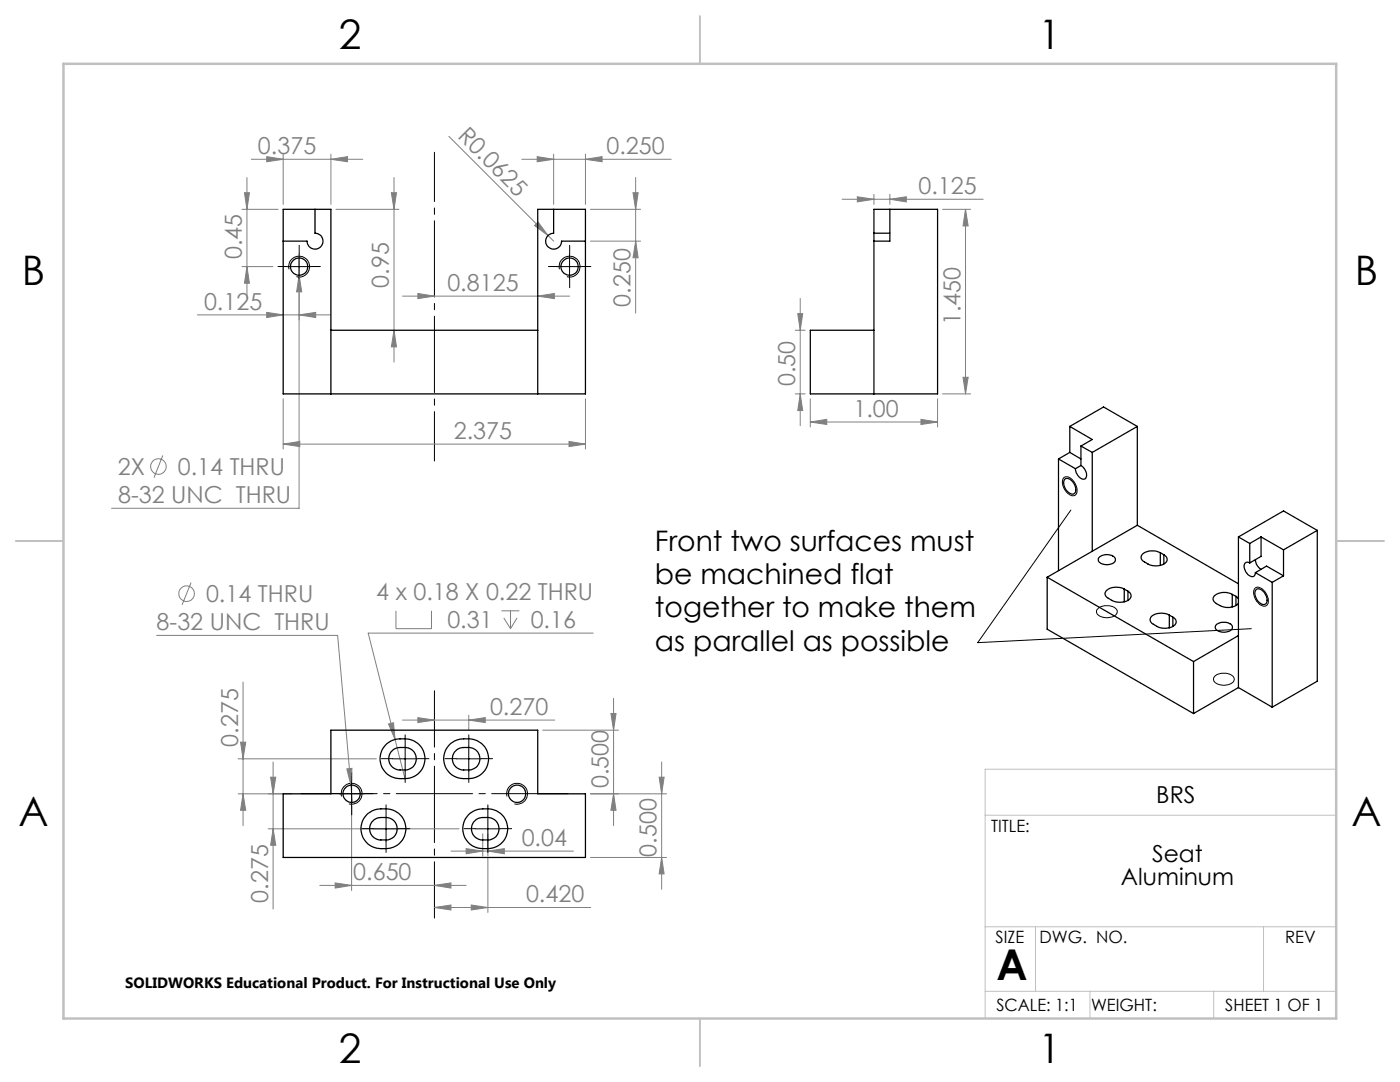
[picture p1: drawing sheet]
<svg xmlns="http://www.w3.org/2000/svg" width="279mm" height="216mm" viewBox="0 0 279 216" stroke-linecap="round" stroke-linejoin="round" font-family="sans-serif">
<g fill="none" stroke="#808080" stroke-width=".2">
<path d="M48.8 38.5h1l-.5 3.3zM49.3 35.4v24.1M50.2 31.8h22.2M53.2 31.3l3.3 .5-3.3 .5zM56.5 30.8v10M66 31.8l3.4-.5v1zM66 30.8v10M78.1 38.5h1l-.5 3.3zM78.6 35.4v36.8M89.6 27.2l20.9 20.9M104.1 31.8h29.8M107.2 31.3l3.3 .5-3.3 .5z"/>
<path d="M110.5 30.8v10M116.8 31.8l3.4-.5v1zM116.8 30.8v10M126.3 38.5h1.1l-.5 3.3zM126.9 35.4v27.1M168.1 39.8h28.1M171.1 39.3l3.3 .5-3.3 .5zM174.4 38.8v2M177.6 39.8l3.3-.5v1zM177.6 38.8v2M48.3 53.2h6.2M48.3 41.8h7.2"/>
<path d="M49.3 53.2l.5 3.3h-1zM59.7 54.9l.5 3.3h-1zM59.7 51.5v49.9h-37.4M67 41.8h12.6M80.3 59.1h33.4M83.4 58.6l3.3 .5-3.3 .5zM106.7 45l.7-.7 2 2.7zM107.3 59.1l3.3-.5v1zM117.8 41.8h10M117.8 48.1h10M126.9 48.1l.5 3.3h-1.1zM159.7 59.5v25.4"/>
<path d="M188.1 41.8h5.6M192.7 41.8v36.8M192.7 41.8l.5 3.3h-1zM39.4 62.8h26.6M53.2 62.3l3.3 .5-3.3 .6zM56.5 79.6v10M59.7 62.8l3.3-.5v1.1zM78.6 65.9l.5 3.3h-1zM116.8 79.6v10M158.7 78.6h2M158.7 65.9h2M159.2 62.6h1l-.5 3.3z"/>
<path d="M159.7 78.6l.5 3.3h-1zM161.7 79.6v5.6M187.1 79.6v5.6M188.1 78.6h5.6M192.2 75.3h1l-.5 3.3zM32.5 90.9l-1.8 4.4M56.5 88.6l3.3-.5v1zM56.5 88.6h60.3M113.6 88.1l3.2 .5-3.2 .5zM161.7 84.2l3.3-.5v1zM161.7 84.2h25.4M183.8 83.7l3.3 .5-3.3 .5z"/>
<path d="M38.1 116.2l-1.8 4.5M31.3 126.8h36.1l2.6 29.9M48.5 136.1v28.6M79 121.9v3.5h7.1v-3.5M100.1 121.9h3.5M100.5 123.3l1.4 2.1M101.9 121.9v3.5M103.2 123.3l-1.3 2.1M118.4 126.3h-44.9l7.3 29M122.4 139.3v25.4M47.5 158.4h10.8M47.5 151.4h27.6"/>
<path d="M48 148.1h1l-.5 3.3zM48.5 158.4l.5 3.3h-1zM54 155.1h1l-.5 3.3zM54.5 152v29.4M69.2 153.4l1-.1-.2 3.4zM70 156.7l.3 3.4M70.2 159.4v18.3M77.5 144.5l1-.3 .3 3.4zM80.3 143.7h30.4M83.4 143.2l3.3 .5-3.3 .5zM93.6 143.7l3.2-.5v1zM93.6 142.7v3"/>
<path d="M108.3 145.7h15.1M117.8 158.4h15.2M121.9 142.4h1l-.5 3.3zM122.4 158.4l.5 3.3h-1zM131.6 155.1h.9l-.5 3.3zM132 152v25.4M53.5 165.4h38.1M54.5 165.4l.5 3.3h-1zM63.8 176.7h29.2M66.9 176.2l3.3 .5-3.3 .5zM86.7 176.7l3.3-.5v1zM90 169.8h24.4"/>
<path d="M93 169.3l3.3 .5-3.3 .6zM96.3 166.4v4.4M97.4 171.1v11M97.4 169.8l3.2-.5v1.1zM97.4 166.4v4.4M117.8 171.1h15.2M132 171.1l.5 3.3h-.9zM86.7 181.1l3.3-.5v1zM86.7 181.1h31.2M94.1 180.6l3.3 .5-3.3 .5z"/>
<circle cx="31.6" cy="93.1" r="1.55"/>
<circle cx="37.3" cy="118.5" r="1.55"/>
</g>
<g fill="none" stroke="#000" stroke-width=".2">
<path d="M57.2 53.2h5M57.7 53.7a2.09 2.09 0 0 1 1.8-2.6 2.09 2.09 0 0 1 2.3 2.3 2.09 2.09 0 0 1-2.6 1.8M59.7 50.7v5M111.2 53.2h5M111.7 53.7a2.09 2.09 0 0 1 1.8-2.6 2.09 2.09 0 0 1 2.3 2.3 2.09 2.09 0 0 1-2.7 1.8M113.7 50.7v5M212.3 95.3a1.68 1.68 0 0 1 2.2 1.1 1.9 1.9 0 0 1 0 2.4 2.15 2.15 0 0 1-2.3-1.7l-.2-1.1zM213.7 101.8l-18.6 26.4 54.6-2.8M250.4 117.4a1.44 1.44 0 0 1 2.1 .7 2.19 2.19 0 0 1 .3 2.7 1.64 1.64 0 0 1-2.1-1l-.5-1.4zM219.3 121.3a2.78 2.78 0 0 1 3.7 .5 1.41 1.41 0 0 1-1.7 1.4 2 2 0 0 1-2.5-1.1l.1-.4zM242.5 134.9a2.72 2.72 0 0 1 3.8 .4v.1a1.33 1.33 0 0 1-1.4 1.3 2.27 2.27 0 0 1-2.7-1.1l.1-.4zM67.7 158.4h5"/>
<path d="M68.2 158.9a2.09 2.09 0 0 1 1.8-2.6 2.09 2.09 0 0 1 2.3 2.3 2.09 2.09 0 0 1-2.7 1.8M70.2 155.9v5M78.4 151.4h4.9M80.9 148.9v5M91.1 151.4h4.9M93.6 148.9v5M101.2 158.9a2.09 2.09 0 0 1 1.8-2.6 2.09 2.09 0 0 1 2.3 2.3 2.09 2.09 0 0 1-2.6 1.8M74.5 165.4h5M77 162.9v5M94.9 165.4h4.9M97.4 162.9v5"/>
</g>
<path d="M86.7 137.8v45.4" fill="none" stroke="#000" stroke-width=".2" stroke-dasharray="15.2 1.3 1.3 1.3" stroke-dashoffset="4"/>
<path d="M114.1 158.4h-54.8" fill="none" stroke="#000" stroke-width=".2" stroke-dasharray="15.2 1.3 1.3 1.3" stroke-dashoffset="-.7"/>
<path d="M86.7 92v-61.6" fill="none" stroke="#000" stroke-width=".2" stroke-dasharray="15.2 1.3 1.3 1.3" stroke-dashoffset="5.4"/>
<path d="M266.7 153.5h-70.1v49.7M196.6 162.7h70.1M196.6 197.8h70.1M196.6 184.9h70.1M206.7 184.9v12.9M217.5 197.8v5.4M242.2 197.8v5.4M252.2 184.9v12.9" fill="none" stroke="#c0c0c0" stroke-width=".2"/>
<path d="M139.7 3.2v9.5M3.1 107.9h9.6M266.7 107.9h9.5M139.7 203.2v9.6" fill="none" stroke="#c0c0c0" stroke-width=".25"/>
<path d="M12.7 12.7h254v190.5h-254z" fill="none" stroke="#c0c0c0" stroke-width=".5"/>
<g fill="none" stroke="#000" stroke-width=".2" stroke-dasharray="15.2 1.3 1.3 1.3">
<path d="M57.2 53.2h-1.7M59.7 50.7v-1.7M59.7 55.7v1.7M62.2 53.2h1.7M111.2 53.2h-1.7M113.7 50.7v-1.7M113.7 55.7v1.7M116.2 53.2h1.7M67.7 158.4h-1.7M70.2 155.9v-1.8M72.7 158.4h1.7M78.4 151.4h-2.3"/>
<path d="M80.9 148.9v-2.3M80.9 153.9v2.2M83.4 151.4h2.2M91.1 151.4h-2.3M93.6 148.9v-2.3M93.6 153.9v2.2M96.1 151.4h2.2M70.2 160.9v1.7M74.5 165.4h-2.2M77 162.9v-2.3M77 167.9v2.2M79.5 165.4h2.3"/>
<path d="M94.9 165.4h-2.3M97.4 162.9v-2.3M97.4 167.9v2.2M99.9 165.4h2.2"/>
</g>
<g fill="#808080">
<path d="M106.7 45l.7-.7 2 2.7z"/>
<path d="M177.6 39.8l3.3-.5v1zM171.1 39.3l3.3 .5-3.3 .5z"/>
<path d="M66 31.8l3.4-.5v1zM53.2 31.3l3.3 .5-3.3 .5zM59.7 62.8l3.3-.5v1.1zM53.2 62.3l3.3 .5-3.3 .6zM93.6 143.7l3.2-.5v1zM83.4 143.2l3.3 .5-3.3 .5zM97.4 169.8l3.2-.5v1.1zM93 169.3l3.3 .5-3.3 .6z"/>
<path d="M83.4 58.6l3.3 .5-3.3 .5zM107.3 59.1l3.3-.5v1zM107.2 31.3l3.3 .5-3.3 .5zM116.8 31.8l3.4-.5v1zM59.7 54.9l-.5 3.3h1zM56.5 88.6l3.3-.5v1zM113.6 88.1l3.2 .5-3.2 .5zM86.7 181.1l3.3-.5v1zM94.1 180.6l3.3 .5-3.3 .5zM66.9 176.2l3.3 .5-3.3 .5zM86.7 176.7l3.3-.5v1zM77.5 144.5l1.3 3.1-.3-3.4zM69.2 153.4l.8 3.3 .2-3.4zM161.7 84.2l3.3-.5v1zM183.8 83.7l3.3 .5-3.3 .5z"/>
<path d="M49.3 53.2l.5 3.3h-1zM48.8 38.5h1l-.5 3.3zM54.5 165.4l.5 3.3h-1zM54 155.1h1l-.5 3.3z"/>
<path d="M121.9 142.4h1l-.5 3.3zM122.4 158.4l.5 3.3h-1z"/>
<path d="M126.3 38.5h1.1l-.5 3.3zM126.9 48.1l.5 3.3h-1.1zM78.1 38.5h1l-.5 3.3zM78.6 65.9l.5 3.3h-1zM131.6 155.1h.9l-.5 3.3zM132 171.1l.5 3.3h-.9zM48 148.1h1l-.5 3.3zM48.5 158.4l.5 3.3h-1zM192.7 41.8l.5 3.3h-1zM192.2 75.3h1l-.5 3.3zM159.2 62.6h1l-.5 3.3zM159.7 78.6l.5 3.3h-1z"/>
</g>
<g fill="none" stroke="#000" stroke-width=".25">
<path d="M62.9 41.8v4.7a1.59 1.59 0 0 1 1.6 1.6 1.59 1.59 0 0 1-1.6 1.6 1.59 1.59 0 0 1-1.6-1.6h-4.8M110.5 41.8v4.7a1.59 1.59 0 0 0-1.6 1.6 1.59 1.59 0 0 0 1.6 1.6 1.59 1.59 0 0 0 1.6-1.6h4.7M174.4 46.5v1.6M174.4 46.5v-4.7h12.7v36.8h-25.4v-12.7h12.7M174.4 48.1v30.5M174.4 46.5h3.2M177.6 41.8v6.3h-3.2M66 65.9h41.3M66 78.6v-36.8h-9.5v36.8h60.3v-36.8h-9.5v36.8M211.2 91.6v22.3M211.2 91.6l3.4 1.9M212.5 95.6a1.48 1.48 0 0 1 1.9 1.1 1.44 1.44 0 0 1-.1 1.9 2.08 2.08 0 0 1-1.8-3z"/>
<path d="M213.5 85.1l6.7-3.9 6.8 3.9M213.5 85.1l4.5 2.6-2.3 1.3M213.5 85.1v5.2M213.5 90.3l2.2 1.3M213.5 90.3l-2.3 1.3M215.7 92.9a1.9 1.9 0 0 1 .8 2.7 1.88 1.88 0 0 1-1.9-2.1M215.7 89l2.3 1.3M215.7 89v3.9M215.7 92.9l-1.1 .6M218 90.3v19.7M227 85.1l-9 5.2M227 85.1v19.7"/>
<path d="M209 115.2l29.2 16.8M209 115.2v10.4l29.2 16.8M218 110l-9 5.2M219.3 111.3a2.29 2.29 0 0 1 3.3 .1 1.05 1.05 0 0 1-1.3 1.2 1.84 1.84 0 0 1-2.1-.8zM224.4 117.5a3.1 3.1 0 0 0-3.7 .6l-.1 .6a3.6 3.6 0 0 0 4.7 1 .96 .96 0 0 0 .4-.9 .96 .96 0 0 0-.6-.8M224.4 117.5l.7 .5M224.4 117.5v2.6M225.1 118v1.8M227 104.8l-9 5.2M227 104.8l20.2 11.7M231.6 110.3a3.2 3.2 0 0 0-3.8 .5v.6a3.5 3.5 0 0 0 4.7 1 .95 .95 0 0 0 .4-.9 .95 .95 0 0 0-.6-.8M231.6 110.3l.7 .4"/>
<path d="M231.6 110.3v2.5M232.3 110.7v1.8M245.9 118.6a3 3 0 0 0-3.7 .5l-.1 .6a3.5 3.5 0 0 0 5 .8l.1-.1M245.9 118.6l.8 .4M245.9 118.6v2.5M246.7 119l.5 .5M246.7 119v1.8M247.2 107.1v30.1M247.2 107.1l2.2 1.3M249.4 112.3a.75 .75 0 0 0-.9 .1 .75 .75 0 0 0-.2 .9 1.72 1.72 0 0 0 2 1.7l.2-.7M249.4 108.4v3.9M250.5 111.7a2.42 2.42 0 0 0 1.2 1.9"/>
<path d="M250.5 114.3l3.4 1.9M250.5 114.3l2.3-1.3 3.4 1.9M250.7 117.6a1.48 1.48 0 0 1 1.9 1.1 1.39 1.39 0 0 1-.2 1.9 2.07 2.07 0 0 1-2-2.2zM251.7 107.1l4.5 2.6M251.7 107.1l-2.3 1.3M251.7 107.1v3.9l-2.3 1.3M253.9 116.2v24.9M256.2 114.9l-2.3 1.3M256.2 109.7v5.2M262.9 105.8l-6.7 3.9M262.9 105.8v30.1l-9 5.2M262.9 105.8l-6.7-3.8-9 5.1"/>
<path d="M233.4 122.7a3.2 3.2 0 0 0-3.8 .6v.6a3.5 3.5 0 0 0 4.7 .9 .92 .92 0 0 0 .4-.9 .92 .92 0 0 0-.6-.7M233.4 122.7l.7 .5M233.4 122.7v2.6M234.1 123.2v1.8M238.2 132v10.4M242.8 124.6a2.5 2.5 0 0 1 3.1 .3 1.05 1.05 0 0 1-1.2 1.2 1.78 1.78 0 0 1-2.2-.9l.1-.3zM247.2 137.2l6.7 3.9M247.2 126.8l-9 5.2M247.2 137.2l-9 5.2M66 145.7h41.3v12.7h9.5v12.7h-60.3v-12.7h9.5zM76.9 148.7a5.1 5.1 0 0 1 7.1 .3 4.1 4.1 0 0 1 .1 4.6 4.1 4.1 0 0 1-4.3 1.8 4 4 0 0 1-3.6-2.4 4 4 0 0 1 .7-4.3zM78 150.1a3.1 3.1 0 0 1 3.5-.8 2.24 2.24 0 0 1 1.5 2.4 2.24 2.24 0 0 1-2.1 1.9 2.63 2.63 0 0 1-3.2-1.5l-.1-1z"/>
<path d="M90 148.3a5 5 0 0 1 7 1.1 4.1 4.1 0 0 1-.3 4.4 4.1 4.1 0 0 1-4.2 1.6 4 4 0 0 1-3.7-2.6 4 4 0 0 1 1.2-4.5zM90.7 150.1a3.1 3.1 0 0 1 3.5-.8 2.24 2.24 0 0 1 1.5 2.4 2.24 2.24 0 0 1-2.1 1.9 2.63 2.63 0 0 1-3.2-1.5l-.1-1zM73.4 162.3a5 5 0 0 1 7.1 1.1 4.1 4.1 0 0 1-.3 4.4 4.1 4.1 0 0 1-4.2 1.5 4 4 0 0 1-3.7-2.6 4 4 0 0 1 1.1-4.4zM74.7 163.5a3.6 3.6 0 0 1 3.9 .3 2.24 2.24 0 0 1 .5 2.4 2.24 2.24 0 0 1-2.1 1.4 2.63 2.63 0 0 1-3.1-1.5 2.26 2.26 0 0 1 .8-2.6zM93.8 162.3a5 5 0 0 1 7 1.1 4.1 4.1 0 0 1-.3 4.4 4.1 4.1 0 0 1-4.2 1.5 4 4 0 0 1-3.7-2.6 4 4 0 0 1 1.2-4.4zM95 163.5a3.6 3.6 0 0 1 4 .3 2.24 2.24 0 0 1 .4 2.4 2.24 2.24 0 0 1-2 1.4 2.63 2.63 0 0 1-3.2-1.5 2.26 2.26 0 0 1 .8-2.6z"/>
<circle cx="59.7" cy="53.2" r="1.71"/>
<circle cx="113.7" cy="53.2" r="1.71"/>
<circle cx="70.2" cy="158.4" r="1.74"/>
<circle cx="103.2" cy="158.4" r="1.74"/>
</g>
<text font-size="8.5" x="198.9" y="195.5">A</text>
<g font-size="8.1">
<text x="67.6" y="9.7">2</text>
<text x="207.3" y="9.7">1</text>
<text x="4.4" y="57">B</text>
<text x="270.4" y="57">B</text>
<text x="3.7" y="164.9">A</text>
<text x="269.7" y="164.9">A</text>
<text x="67.6" y="212.2">2</text>
<text x="207.3" y="212.2">1</text>
</g>
<g font-size="5.6">
<text x="130.7" y="109.9">Front two surfaces must</text>
<text x="130.7" y="116.6">be machined flat</text>
<text x="130.7" y="123.2">together to make them</text>
<text x="130.7" y="129.8">as parallel as possible</text>
</g>
<g font-size="4.7" fill="#808080">
<text x="91.2" y="27.4" transform="rotate(45 91.2 27.4)">R0.0625</text>
<text x="51.5" y="30.7">0.375</text>
<text x="121" y="30.7">0.250</text>
<text x="183.3" y="38.7">0.125</text>
<text x="48.3" y="51.7" transform="rotate(-90 48.3 51.7)">0.45</text>
<text x="77.6" y="57.4" transform="rotate(-90 77.6 57.4)">0.95</text>
<text x="89.3" y="58">0.8125</text>
<text x="40.7" y="61.8">0.125</text>
<text x="125.8" y="61.2" transform="rotate(-90 125.8 61.2)">0.250</text>
<text x="191.7" y="64.9" transform="rotate(-90 191.7 64.9)">1.450</text>
<text x="158.7" y="77" transform="rotate(-90 158.7 77)">0.50</text>
<text x="170.3" y="83.2">1.00</text>
<text x="90.6" y="87.6">2.375</text>
<text x="23.5" y="94.8">2X</text>
<text x="35.5" y="94.8">0.14 THRU</text>
<text x="23.6" y="100.4">8-32 UNC THRU</text>
<text x="75.1" y="119.7">4 x 0.18 X 0.22 THRU</text>
<text x="31.3" y="125.8">8-32 UNC THRU</text>
<text x="41.1" y="120.2">0.14 THRU</text>
<text x="89.3" y="125.2">0.31</text>
<text x="105.9" y="125.2">0.16</text>
<text x="97.8" y="142.7">0.270</text>
<text x="47.5" y="149" transform="rotate(-90 47.5 149)">0.275</text>
<text x="121.5" y="157.3" transform="rotate(-90 121.5 157.3)">0.500</text>
<text x="104.1" y="168.8">0.04</text>
<text x="131" y="170.9" transform="rotate(-90 131 170.9)">0.500</text>
<text x="70.5" y="175.7">0.650</text>
<text x="53.5" y="180.1" transform="rotate(-90 53.5 180.1)">0.275</text>
<text x="105" y="180.1">0.420</text>
</g>
<g font-size="4.7">
<text x="230.8" y="160.2">BRS</text>
<text x="229.9" y="172.1">Seat</text>
<text x="223.7" y="176.6">Aluminum</text>
</g>
<g font-size="3.4">
<text x="197.8" y="166">TITLE:</text>
<text x="198.7" y="188.1">SIZE</text>
<text x="207.5" y="188.1">DWG. NO.</text>
<text x="256.5" y="188.2">REV</text>
<text x="198.8" y="201.7">SCALE: 1:1</text>
<text x="217.7" y="201.8">WEIGHT:</text>
<text x="244.5" y="201.7">SHEET 1 OF 1</text>
</g>
<text font-size="3" x="25" y="197.2">SOLIDWORKS Educational Product. For Instructional Use Only</text>
</svg>
